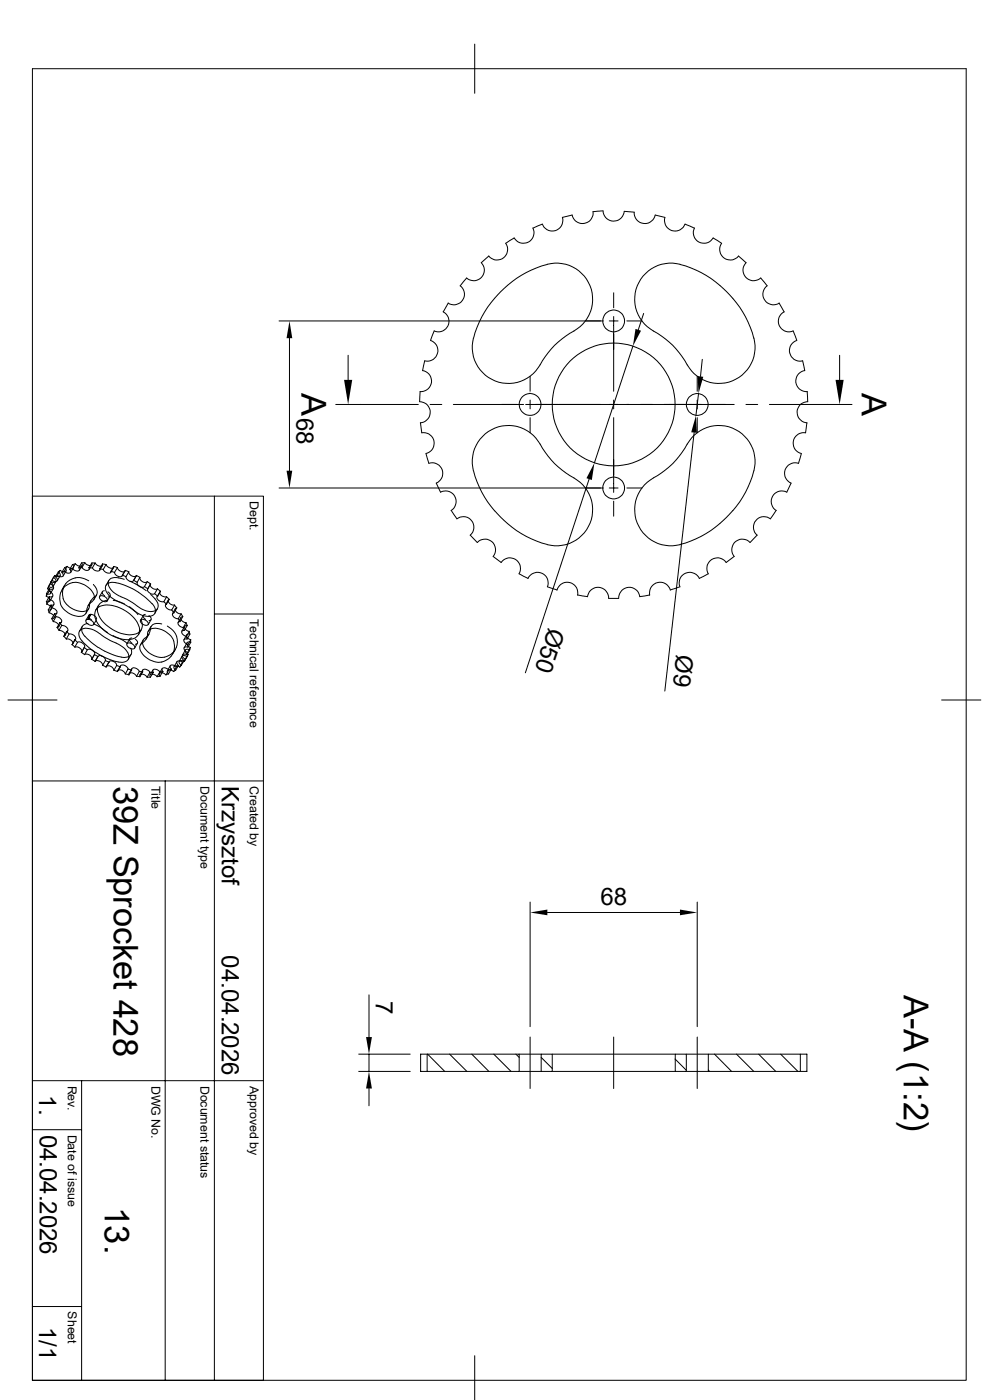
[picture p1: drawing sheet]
<svg xmlns="http://www.w3.org/2000/svg" width="257mm" height="364mm" viewBox="0 0 257 364" stroke-linecap="round" stroke-linejoin="round" font-family="sans-serif">
<g fill="none" stroke="#000" stroke-width=".26">
<path d="M8.4 17.9h242.7v341h-242.7zM123.4 11.5v12.8M138.5 59.3a2.76 2.76 0 0 1-1.2 3.6 2.76 2.76 0 0 1-3.7-1.1M146.1 56.5a2.74 2.74 0 0 1-1.7 3.4 2.74 2.74 0 0 1-3.5-1.6l-2.4 1M148.6 55.9l-2.4 .6M154.1 55a2.75 2.75 0 0 1-2.3 3.1 2.75 2.75 0 0 1-3.1-2.2M154.1 55l2.6-.2a2.76 2.76 0 0 0 2.7 2.7 2.76 2.76 0 0 0 2.8-2.6l2.6 .3a2.76 2.76 0 0 0 2.4 2.9 2.76 2.76 0 0 0 3.1-2.2M170.3 55.9l2.5 .6M172.8 56.5a2.74 2.74 0 0 0 1.8 3.4 2.74 2.74 0 0 0 3.4-1.6M178.1 58.3l2.3 1M180.5 59.3a2.76 2.76 0 0 0 1.1 3.6 2.76 2.76 0 0 0 3.7-1.1M119.5 74.3a2.73 2.73 0 0 1 .7 3.7 2.73 2.73 0 0 1-3.7 .8l-1.3 2.3"/>
<path d="M121.2 72.3l-1.6 2M125.1 68.3a2.76 2.76 0 0 1 0 3.8 2.76 2.76 0 0 1-3.9 .2M127 66.6l-1.9 1.7M130.1 75.8a25 25 0 0 1 14-7.4 9.5 9.5 0 0 1 9.7 7.4 9.5 9.5 0 0 1-5.7 10.9 23.6 23.6 0 0 0-8.3 8.9 9.4 9.4 0 0 1-12.3 2.9 9.4 9.4 0 0 1-4.1-12 26.5 26.5 0 0 1 6.7-10.7zM133.6 61.9l-2.2 1.3a2.77 2.77 0 0 1-.6 3.8 2.77 2.77 0 0 1-3.8-.5M159.5 76.1v3.9M176.7 68.7a27.6 27.6 0 0 1 19.2 19.2M176.7 68.7a9.5 9.5 0 0 0-11.3 6.2 9.5 9.5 0 0 0 5.5 11.8 23.6 23.6 0 0 1 8.2 8.9 9.4 9.4 0 0 0 11.7 3.2 9.4 9.4 0 0 0 5.1-10.9M185.3 61.9l2.2 1.3M187.5 63.2a2.75 2.75 0 0 0 .6 3.9 2.75 2.75 0 0 0 3.8-.6M191.9 66.6l2 1.7a2.76 2.76 0 0 0-.1 3.8 2.76 2.76 0 0 0 3.9 .2M197.7 72.3l1.6 2"/>
<path d="M199.4 74.3a2.74 2.74 0 0 0-.7 3.8 2.74 2.74 0 0 0 3.8 .7l1.3 2.3M72.5 83.4h84.3M75.2 87.9v34.5M90.5 92.4v6.4M111.9 88.5a2.76 2.76 0 0 1 1.8 3.4 2.76 2.76 0 0 1-3.3 1.9l-.6 2.6a2.75 2.75 0 0 1 2.3 3 2.75 2.75 0 0 1-3 2.4M112.8 86.1l-.9 2.4M115.1 81.1a2.74 2.74 0 0 1 1.3 3.6 2.74 2.74 0 0 1-3.6 1.3M137.8 97.8v3.9M158.3 83.4h2.3M159.5 82.3v2.3M159.5 84.7v17M162.9 83.4h3.9"/>
<path d="M164.5 90l-10 30.3M167.3 81.5l-1.4 4.3M181.2 97.8v3.9M182.5 93.4l-.5 4.5M203.8 81.1a2.74 2.74 0 0 0-1.3 3.6 2.74 2.74 0 0 0 3.6 1.3M206.1 86.1l1 2.4M207.1 88.5a2.76 2.76 0 0 0-1.8 3.4 2.76 2.76 0 0 0 3.3 1.9l.5 2.6a2.75 2.75 0 0 0-2.3 3 2.75 2.75 0 0 0 3 2.4M218.2 92.4v6.4M87.2 105.2h21.5M109 104.4a2.75 2.75 0 0 1 2.8 2.7 2.75 2.75 0 0 1-2.6 2.8M109.2 101.9l-.1 2.5M109.3 109.9l.3 2.6a2.74 2.74 0 0 1 3.2 2.2 2.74 2.74 0 0 1-2.1 3.2l.7 2.5"/>
<path d="M111.8 105.2h3M117.8 105.2h18.3M136.6 105.2h2.3M137.5 102.3h.4M137.6 102.3a2.84 2.84 0 0 0-2.3 4.3 2.84 2.84 0 0 0 4.9 0 2.84 2.84 0 0 0-2.3-4.3M137.8 104v2.3M137.8 108.6v3.9M139.1 105.2h51.7M159.5 104v2.3M159.5 108.6v17M180.4 112.5l-7.6 67.2M181.2 104v2.3"/>
<path d="M181.2 108.6v3.9M181.5 102.3l-.7 5.7M193.8 105.2h3.1M209.7 109.9l-.4 2.6a2.77 2.77 0 0 0-3.1 2.2 2.77 2.77 0 0 0 2 3.2l-.7 2.5M209.8 101.9l.1 2.5M209.9 104.4a2.75 2.75 0 0 0-2.8 2.7 2.75 2.75 0 0 0 2.6 2.8M221.4 105.2h-21.5M8.4 129h60.1v229.9h-60.1M55.7 129v229.9M72.5 126.9h84.3M111.4 120.5a2.74 2.74 0 0 1 3.5 1.6 2.74 2.74 0 0 1-1.5 3.5l1.1 2.3M114.5 128a2.74 2.74 0 0 1 3.7 1 2.74 2.74 0 0 1-1 3.7"/>
<path d="M117.3 132.7l1.4 2.1M118.7 134.9a2.74 2.74 0 0 1 3.8 .4 2.74 2.74 0 0 1-.3 3.8l1.8 1.9a2.78 2.78 0 0 1 3.9-.2 2.78 2.78 0 0 1 .2 3.9M128.5 132.8a24.4 24.4 0 0 1-5.8-12.3 9.5 9.5 0 0 1 7.5-9.7 9.5 9.5 0 0 1 10.8 5.7 23.6 23.6 0 0 0 8.9 8.3 9.4 9.4 0 0 1 3.2 11.7 9.4 9.4 0 0 1-10.9 5.1M128.5 132.8a26.4 26.4 0 0 0 13.7 8.8M153.1 124.6l-16.6 50.3M158.3 126.9h2.3M159.5 125.7v2.3M159.5 130.3v3.9M162.9 126.9h3.9M190.4 132.8a26.4 26.4 0 0 1-13.7 8.8M195.9 122.4a25.2 25.2 0 0 1-5.5 10.4M195.9 122.4a9.5 9.5 0 0 0-6.2-11.3 9.5 9.5 0 0 0-11.7 5.4 23.6 23.6 0 0 1-9 8.3 9.4 9.4 0 0 0-3.2 11.7 9.4 9.4 0 0 0 10.9 5.1"/>
<path d="M196.7 139.1l-1.8 1.9M200.2 134.9a2.74 2.74 0 0 0-3.8 .4 2.74 2.74 0 0 0 .4 3.8M201.7 132.7l-1.5 2.1M204.5 128a2.74 2.74 0 0 0-3.7 1 2.74 2.74 0 0 0 .9 3.7M207.5 120.5a2.74 2.74 0 0 0-3.5 1.6 2.74 2.74 0 0 0 1.6 3.5l-1.1 2.3M12 155a1.04 1.04 0 0 1 .9 1.3l-.9 .1M12.1 154.3v.7M12.6 158.6l.2 .7M12.7 153.7a1 1 0 0 1 .9 1.4l-.8 .1M12.8 155.2l-.7 1.2 .1 .7M12.8 153.1l-.7 1.2M12.8 153.1l-.1 .6-.7 1.3"/>
<path d="M12.8 155.2l.1 .6-.8 1.3a1.07 1.07 0 0 1 1.1 1.4l-.7 .1 .8-1.3M12.8 159.3a1.22 1.22 0 0 1 1.2 1.4l-.5 .2M12.9 155.8a1.06 1.06 0 0 1 1 1.5h-.6M13.1 151.8l.2 .1a.71 .71 0 0 1 .6 .5 .71 .71 0 0 1-.4 .8l-.7-.1M13.2 151.4a.66 .66 0 0 1 .6 .6 .66 .66 0 0 1-.5 .7l-.7-.2-.2 .6M13.2 151.4l-.6 1.1M13.3 157.3l.2 .7-.8 1.3M13.3 151.2l-.1 .2M13.3 151.2l-.9 1.9a.78 .78 0 0 1 .7 .5 .78 .78 0 0 1-.3 .9l-.7-.2M13.5 158l.4 .2a.89 .89 0 0 1 .7 1.3l-.4 .1M13.5 150.9l-.3 .5M13.7 155l-.7 1.3"/>
<path d="M13.9 150.1l-.7 1.3M13.9 150.1a.73 .73 0 0 1 .6 .6 .73 .73 0 0 1-.3 .7l-.9-.2M13.9 153l-.8 1.3M14 157.1l-.7 1.3M14.2 159.6l-.8 1.3M14.2 159.6l.4 .7-.8 1.3-.3-.7M14.3 149.6l-.4 .5M14.5 149.8l-.3-.2-.7 1.3a.75 .75 0 0 0 .8 .3 .75 .75 0 0 0 .6-.7l-.5-.6M14.5 151.2l-.7 1.3M14.8 159.4l-.8 1.3M14.9 149.6l-.5 .3M15.2 148.7l-.8 1.2"/>
<path d="M15.2 148.7a.63 .63 0 0 1 .5 .7 .63 .63 0 0 1-.8 .5l-.4-.1M15.6 148.3l-.7 1.3a1.01 1.01 0 0 0 1.6 0l-.5-.8M15.6 149.7l-.7 1.3M15.8 154a4.4 4.4 0 0 0 2.4 5.6 3.3 3.3 0 0 0 4.1 0l.2-.7M16.8 152.2l-.8 1.3M16.8 147.6a.61 .61 0 0 1 .4 .9 .61 .61 0 0 1-1 .1l-.5-.3-.5 .4M16.8 147.6l-.7 1.2M16.8 147.6l.6-.3-.7 1.2-.6 .3M17.1 148.5l-.7 1.2M17.4 147.2a1.04 1.04 0 0 0 1.7 .2l-.3-.6-.7 1.2a.59 .59 0 0 1 .2 .9 .59 .59 0 0 1-.9 .1l-.7-.5M18.8 151.5a5.3 5.3 0 0 1 5.7 3.7 1.27 1.27 0 0 1-.6 1.2M18.8 151.5a4 4 0 0 0-3 2.5"/>
<path d="M18.9 147.9l-.7 .1M19.1 147.6l-.7 1.2M19.6 146.6a1.1 1.1 0 0 0 1.8 .3l-.2-.6-.7 1.3a.54 .54 0 0 1 0 .8 .54 .54 0 0 1-.7 0l-1-.6M19.6 146.6l-.8 1.3M19.6 146.6l-.7 .2M21.3 146.3h.7l-.7 1.3h-.8M21.3 147.5a1.16 1.16 0 0 0 1.9 .5l-.1-.4M21.3 147l-.7 1.3M22 146.3l.6 .6 .8 .1M23.1 151a4.3 4.3 0 0 0-6.4 1.3 4.3 4.3 0 0 0 2.3 6.1 4.1 4.1 0 0 0 3.5 .3M23.1 160l-.7 1.2M23.1 158.2l-.8 1.3"/>
<path d="M23.5 159.7a.64 .64 0 0 0-.5 .7 .64 .64 0 0 0 .5 .6l.3 .2M23.5 159.7l-.7 1.3M23.5 159.7h.2M23.6 156.2l-.6 2.1-.5 .4M23.6 156.2l-.7 1.3M23.7 159.7l.1 .1a1.52 1.52 0 0 1 1.3 1.2M23.7 159.7l-.8 1.3M23.9 146.3a.49 .49 0 0 1-.4 .8M23.9 146.8l-.7 1.3M24 156.4l-1.1 1-.4 1.5M24 147.7a1.29 1.29 0 0 0 1.9 .5v-.4M24.3 151.9a2.04 2.04 0 0 1 .3 3.3l-1 1"/>
<path d="M24.7 146.4a1.63 1.63 0 0 0 1.5 .8M24.7 146.4l-.7 1.3-.9-.1M24.7 146.4l-.8-.1-.8 1.3M25.1 154.7l-.7 1.3M25.2 158.2a4.9 4.9 0 0 1 5.3-.4 8.5 8.5 0 0 1 5.8 5.8 2.68 2.68 0 0 1-3.1 2.7 9.6 9.6 0 0 1-8.5-5.8v-1.5zM25.6 157.4l-.7 1.2M26 154.9a1.4 1.4 0 0 1 1.9 1.4 1.33 1.33 0 0 1-2-1.2zM26.3 147.2l.4-.3-.1-.3-.6 1.3 .8 .1M26.6 153.8l-.7 1.3M26.6 147l-.7 1.3M26.7 146.6l.9 .2-.8 1.2M26.8 148a1.41 1.41 0 0 0 1.9 .8l.1-.3"/>
<path d="M27.1 153.6a.58 .58 0 0 0-.6 .5 .58 .58 0 0 0 .5 .6l.2 .2M27.6 146.8a1.31 1.31 0 0 0 1.9 .7v-.2M27.9 156.1a2.59 2.59 0 0 0-2.2 4 9.6 9.6 0 0 0 9.1 4.8 2.48 2.48 0 0 0 1.9-3.8M28 153.9a.7 .7 0 0 1 .6 .6 .7 .7 0 0 1-.4 .7h-.1M28.3 150.9l-.7 1.3M28.6 155l-.7 1.3M29.4 156.1l2.9 .9M29.5 147.6l-.7 1.2M29.5 147.3l-.6 1.2 .9 .3M29.6 147.3l.9 .3M30.5 147.6l-.7 1.2M30.5 147.6a1.31 1.31 0 0 0 2 .8l.1-.1"/>
<path d="M30.7 156.4l1.5 .7 2.8 1.8M31.8 149.6l1 .3M32.3 150.6l-2-.4a1.64 1.64 0 0 0-1.9 .6 1.64 1.64 0 0 0 .1 2 7.7 7.7 0 0 0 4.4 3l2.8 1.8M32.5 148.5l-.7 1.2M32.6 148.3l.9 .4M32.6 148.3l-.8 1.3a1.15 1.15 0 0 1-1.2 .3 1.15 1.15 0 0 1-.8-.9v-.2M33.5 148.7a1.25 1.25 0 0 0 2 .9M33.5 148.7l-.8 1.2M33.7 157.7l2.2 2.1M33.7 151.1l1.4 .7 2.9 1.8M34.4 153a11.3 11.3 0 0 0-5.8-1.5 1.59 1.59 0 0 0-1.3 1.2 1.59 1.59 0 0 0 .6 1.6l.8 .9 2 1.2M34.4 153a20.1 20.1 0 0 1 5.1 4"/>
<path d="M34.8 150.9l.8 .5M35.4 149.7l-.7 1.3M35.5 149.6l.9 .5M35.5 149.6l-.8 1.3a1.22 1.22 0 0 1-1.9-1M35.6 151.4a1.31 1.31 0 0 0 1.9 1.1M36.4 150.1a1.31 1.31 0 0 0 1.9 1.2M36.4 150.1l-.8 1.3M37.3 160l-.8 1.2M37.8 159.7a.64 .64 0 0 0-.6 .7 .64 .64 0 0 0 .6 .6M38.3 151.2l-.8 1.3 .9 .6 .8-1.3a1.19 1.19 0 0 0 1.5 1.4l.2-.1 .8 .6M38.3 151.2l.8 .6M38.4 153.1a1.24 1.24 0 0 0 1.6 1.3l.2-.1"/>
<path d="M39.1 151.9l-.7 1.3M39.2 154.6l1.1 1.1a1.9 1.9 0 0 1 .1 3.1 4.7 4.7 0 0 1-4.7-1.2M39.5 156.9a1.87 1.87 0 0 1 0 3.2 4.9 4.9 0 0 1-4.5-1.2M40.2 154.3l.8 .7M40.9 153.1l-.7 1.2M40.9 158.2l-.7 1.3M41 155a.84 .84 0 0 0 .6 1.3l.9 .1 .8 .7M41.5 154.1a1.49 1.49 0 0 0 1.8 1.1l.7 .6M41.6 153.9l-.8 1.3M41.7 153.7l-.2 .4M41.7 153.7l-.7 1.3M43.3 157.1a.75 .75 0 0 0-.3 .8 .75 .75 0 0 0 .7 .5l1 .2"/>
<path d="M43.3 155.2l-.7 1.2M43.7 156.3a1.51 1.51 0 0 0 1.7 1l-.8 1.3M43.7 156l-.7 1.3M44 155.8l-.3 .5M44 155.8l-.7 1.3M45.2 159.3a.63 .63 0 0 0-.4 .7 .63 .63 0 0 0 .5 .6l1.1 .3M45.3 157.3l.6 .7M45.6 158.3l-.8 1.2M45.9 158l-.7 1.3-.6-.7M45.9 158a.61 .61 0 0 0-.4 .6 .61 .61 0 0 0 .5 .6l1.1 .4-.8 1.3 .5 .7 .7-1.3M47 159.6l.5 .7M55.7 159.6h12.8"/>
<path d="M128.2 144.7l2 1.5a2.76 2.76 0 0 1 3.8-.7 2.76 2.76 0 0 1 .9 3.7M134.9 149.2l2.3 1.2a2.75 2.75 0 0 1 3.6-1.4 2.75 2.75 0 0 1 1.4 3.6M142.3 152.6l2.4 .8a2.77 2.77 0 0 1 3.4-1.9 2.77 2.77 0 0 1 2 3.2M150.1 154.7l2.6 .4a2.76 2.76 0 0 1 2.9-2.4 2.76 2.76 0 0 1 2.6 2.9M158.2 155.6h2.5M168.8 154.7l-2.5 .5a2.76 2.76 0 0 0-3-2.5 2.76 2.76 0 0 0-2.5 2.9M176.7 152.6l-2.5 .8a2.77 2.77 0 0 0-3.3-1.9 2.77 2.77 0 0 0-2.1 3.2M190.8 144.7l-2.1 1.6a2.77 2.77 0 0 0-3.7-.8 2.77 2.77 0 0 0-1 3.7l-2.3 1.2a2.74 2.74 0 0 0-3.5-1.4 2.74 2.74 0 0 0-1.5 3.6M194.9 141.1a2.74 2.74 0 0 0-3.8-.2 2.74 2.74 0 0 0-.3 3.8M13.8 161.6a1.21 1.21 0 0 1 1.4 1.4l-.4 .2 .7-1.3M14.6 160.3l.7 .2a.76 .76 0 0 1 .7 .6 .76 .76 0 0 1-.3 .8h-.2M14.9 163.2l.5 .7"/>
<path d="M15.3 163.9a1.32 1.32 0 0 1 1.5 1.4l-.2 .1M15.5 161.9l.5 .7-.7 1.3M16 161.7l-.8 1.2M16 162.6a1.31 1.31 0 0 1 1.6 1.4l-.3 .2M17.2 166.2a1.36 1.36 0 0 1 1.7 1.1l-.2 .3M17.3 164.2l.6 .6-.7 1.3-.6-.7M17.3 164.2l-.7 1.2M17.6 164l-.7 1.2M17.9 164.8h.6a1.13 1.13 0 0 1 1.1 1.4l-.2 .1M18.7 167.6l.8 .6a1.39 1.39 0 0 1 1.8 1.3l-.2 .1 .8-1.2M19.4 166.3l.8 .7-.8 1.2M19.4 166.3l-.7 1.3"/>
<path d="M19.6 166.2l-.7 1.2M20.2 167a1.37 1.37 0 0 1 1.8 1.3l-.1 .1M21.2 169.6l.8 .6M21.4 162.9l-.7 1.2M21.9 168.4l.8 .6-.7 1.2M22 168.2l-.7 1.3M22 170.2a1.27 1.27 0 0 1 1.8 1.2l.8-1.2M22.1 165.4l1.6 1.6 1.8 1.4M22.7 169a1.32 1.32 0 0 1 1.9 1.2M22.8 161a.67 .67 0 0 0-.5 .7 .67 .67 0 0 0 .6 .6l.3 .2a.68 .68 0 0 0 1.2-.2 .68 .68 0 0 0-.7-1l-.8-.3M22.8 161h.1M22.9 162.1a1.7 1.7 0 0 0-1.7 1.1 1.7 1.7 0 0 0 .6 1.9l.3 .3"/>
<path d="M24.4 162.3l1.6 .8 2 1.4M24.6 170.2l.8 .5M24.6 170.1l-.8 1.3 .9 .5M24.7 171.9v.1a1.3 1.3 0 0 1 1.9 1M24.8 169.6a16.8 16.8 0 0 0 5.9 2.5M25.1 161.1l-.8 1.3M25.4 170.7a1.3 1.3 0 0 1 2 1M25.4 170.7l-.7 1.2M25.6 168.3l1.6 1M25.9 164.7a4.7 4.7 0 0 0-4.9-1 2 2 0 0 0 .3 3l1.6 1.5 1.9 1.4M25.9 164.7l2.8 1.8 1.5 .7M27.2 169.3l2.1 .9 2.2 .6"/>
<path d="M27.4 171.7l.9 .5M27.4 171.7l-.7 1.3 .9 .4M28.3 172.2a1.13 1.13 0 0 1 1.9 .4l.1 .4M28.3 172.2l-.7 1.2a1.24 1.24 0 0 1 2 .8l.9 .4a1.1 1.1 0 0 1 1.1-.4 1.1 1.1 0 0 1 .9 .8l.1 .2M28.4 172l-.8 1.3M29.3 165.2l2.2 1 1.5 1.1M30.2 167.2a4.5 4.5 0 0 1 3.3 3.7 2.01 2.01 0 0 1-2.7 1.2M30.3 173l1 .4M30.3 173l-.7 1.3M31.3 173.4l-.8 1.2M31.3 173.4a.97 .97 0 0 1 .9-.6 .97 .97 0 0 1 .9 .7l.2 .4M31.3 173.1l-.7 1.3"/>
<path d="M32.6 175.2l.9 .2M33.1 167.2a1.4 1.4 0 0 1 1.9 1.3 1.33 1.33 0 0 1-2-1.2zM33.3 173.9l-.7 1.3M33.3 173.9l.9 .3M33.7 166.1l-.7 1.3M34 168.5a1.61 1.61 0 0 1-.1 1.8 1.61 1.61 0 0 1-1.6 .6h-.8M34 170.2l-.7 1.3M34.2 174.2l-.7 1.3M34.2 174.2a.67 .67 0 0 1 .5-.6 .67 .67 0 0 1 .7 .2l.8 .8M34.2 173.9l-.7 1.2M34.2 165.9a.58 .58 0 0 0-.6 .4 .58 .58 0 0 0 .4 .7l.3 .2M35.1 166.2a.7 .7 0 0 1 .6 .5 .7 .7 0 0 1-.4 .8h-.1"/>
<path d="M35.5 175.8l.9 .1M35.7 167.3l-.7 1.2M36.2 174.6l.9 .1M36.2 174.6l-.7 1.3a1.37 1.37 0 0 0-2-.8v.4M36.4 175.9l-.1-.2a.8 .8 0 0 1 1.4-.2l.5 .6M36.7 161.1a1.4 1.4 0 0 1 1.8 1.3 1.33 1.33 0 0 1-2-1.2zM36.7 163.7l-.7 1.3M36.9 167.2a1.87 1.87 0 0 0 .2 2.9 5.8 5.8 0 0 0 4.9 2M37.1 174.2l-.7 1.3M37.1 174.7l-.7 1.2M37.1 174.7a.58 .58 0 0 1 .2-.7 .58 .58 0 0 1 .8 .1l.9 .7M37.2 166.4l-.7 1.3"/>
<path d="M38.2 176.1h.9M38.7 160a.68 .68 0 0 1 .6 .7 .68 .68 0 0 1-.6 .7M39 174.8h.8M39 174.8l-.8 1.3M39.1 163.6l-.4 1.2M39.2 161.1l-.7 1.3M39.2 162.9l-.7 1.2M39.8 174.2l-.8 1.3M39.8 174.8l-.7 1.3M40.8 175.9a1.07 1.07 0 0 0-1.9-.2l.2 .4M41.6 175.8l-.8 .1M41.6 174.7l-.3-.3a.84 .84 0 0 0-.8-.5 .84 .84 0 0 0-.8 .6l.1 .3"/>
<path d="M41.6 174.7l-.8 1.2M42 162.2a2.03 2.03 0 0 0-2.9 1.4M42.1 173.9l-.7 1.2M42.3 174.6l-.7 .1M42.3 174.6l-.7 1.3M43.5 162.8a4.3 4.3 0 0 1 2 6.2 4.3 4.3 0 0 1-6.4 1 3.3 3.3 0 0 1-1.9-3.5l1.5-1.6-.7 1.3M43.8 175.2l-.7 .2M43.9 174.2l-.8 1.3a1.13 1.13 0 0 0-1.7-.2l.2 .6M43.9 174.2l-.2-.2a1.04 1.04 0 0 0-1.6 0l.2 .6M44.2 173.1l-.7 1.3M44.5 170.6l-.6 .6-1.9 .9M44.5 173.9l-.6 .3"/>
<path d="M44.5 173.9l-.7 1.3M45 169.6l-.5 1M45.1 166.7a5.2 5.2 0 0 0-6-3.1 1.5 1.5 0 0 0-.8 1.6l-.6 1.3-.8 .7M45.2 166.7l.1 1.6-.2 1.3M45.6 168.9l-.8 1.2M45.8 173.4l-.1-.2a.86 .86 0 0 0-1.5 .2l.3 .5M45.8 173.4l-.7 1.2M46 172l-.7 1.3M46.4 173l-.6 .4M46.4 173l-.8 1.3M46.8 161.6a.56 .56 0 0 0-.6 .5 .56 .56 0 0 0 .5 .6l.9 .5 .7-1.3M47 160.6l-.7 1.2"/>
<path d="M47.3 170.7l-.7 1.2M47.4 172.2l-.7 1.2a.93 .93 0 0 0-1.5 .1l.4 .7-.5 .4a.97 .97 0 0 0-1.7 0l.4 .6M47.4 172.2a.86 .86 0 0 0-1.5 .1l.5 .7M47.5 160.3a.6 .6 0 0 0-.6 .6 .6 .6 0 0 0 .5 .6l.9 .4M47.8 171.7l-1.1 1.7M47.8 171.7l-.4 .5M48 162.9l-.8 1.2M48.2 169l-.7 1.3M48.3 161.9l.3 .7M48.4 165.4l.2 .7M48.5 165.1l-.7 1.2M48.6 170.7l-.7 1.2"/>
<path d="M48.6 170.7l-.7 1.3a.69 .69 0 0 0-.9-.3 .69 .69 0 0 0-.4 .8l.6 .5M48.6 170.7a.74 .74 0 0 0-.8-.3 .74 .74 0 0 0-.6 .6l.6 .7M48.6 170.2l-.3-.1a.62 .62 0 0 0-.9 .3 .62 .62 0 0 0 .5 .8l.2 .2-.3 .5M48.6 167.1l-.7 1.3M48.6 166.1l.8-1.3a.64 .64 0 0 0-1 .4 .64 .64 0 0 0 .5 .8l.7 .3-.7 1.3a1.02 1.02 0 0 1-.9-1.4h.6M48.7 170.1a.69 .69 0 0 1-.5-1.1 .69 .69 0 0 1 1.1 0l-.7 1.2M48.7 162.6l-.8 1.3-.3-.7M48.7 162.6a.63 .63 0 0 0-.8 .5 .63 .63 0 0 0 .5 .7l.8 .4-.7 1.2a1.15 1.15 0 0 1-1.2-1.4l.6-.1M48.7 170.1l.2 .1-.7 1.2M48.7 169.6l-.1 .6M48.8 167.6l.1 .6M48.9 168.3a.64 .64 0 0 0-1.1 .1 .64 .64 0 0 0 .5 .9l.4 .3 .7-1.2"/>
<path d="M48.9 170.1l-.3 .5M48.9 168.2l.7-1.2a.63 .63 0 0 0-1 .1 .63 .63 0 0 0 .4 1l.5 .3M49.1 164.1l.2 .7M49.4 168.3l-.1 .6M49.5 166.3l.1 .7M2.1 182h12.7M244.7 182h10.2M8.4 203h60.1M42.9 203v155.9M137.8 234.5v32.4M142.2 237.2h34.5M181.2 234.5v32.4"/>
<path d="M95.9 258.7v10.9M93.2 278.6h13.4M93.2 274.1h13.4M95.9 274.1v4.5M111 274.1h23.9v4.5h-23.9zM111 274.1h-1.7v4.5h1.7M111.1 274.1l4.5 4.5M116.8 274.1l4.5 4.5M122.6 274.1l4.4 4.5M128.3 274.1l4.5 4.5M134.1 274.1l.8 .8M134.9 274.1h5.7"/>
<path d="M134.9 278.6h5.7M137.8 269.6v13.4M140.6 274.9l2.9 2.9M140.6 274.1h2.9v4.5h-2.9zM143.5 274.1h32M143.5 278.6h32M159.5 269.6v13.4M175.4 275.3l2.9 2.9M175.5 274.1h2.9v4.5h-2.9zM178.4 274.1h5.7M178.4 278.6h5.7M181.2 269.6v13.4"/>
<path d="M184.1 278.2l.3 .4M184.1 274.1h23.9v4.5h-23.9zM185.7 274.1l4.4 4.5M191.4 274.1l4.5 4.5M197.1 274.1l4.5 4.5M202.9 274.1l4.4 4.5M208 274.1h1.7v4.5h-1.7M8.4 293.7h12.8M8.4 281h60.1M21.2 281v77.9M95.9 283v4.5M8.4 339.7h12.8"/>
<path d="M123.4 352.5v11.4"/>
<circle cx="159.5" cy="83.5" r="2.83"/>
<circle cx="159.5" cy="105.2" r="16"/>
<circle cx="181.2" cy="105.2" r="2.83"/>
<circle cx="159.5" cy="126.9" r="2.83"/>
</g>
<path d="M75.2 83.4l.7 4.5h-1.4zM89.4 98.8h2.1l-1 6.4zM165.1 85.5l1.5 .5-2.1 4zM181.3 97.8l1.5 .2-1.3 4.3zM217.1 98.8h2.1l-1 6.4zM180.8 108l.3 4.5-1.5-.1zM74.5 122.4h1.4l-.7 4.5zM154.5 120.3l-.7 4.5-1.4-.5zM137.8 237.2l4.4-.7v1.5zM176.7 236.5l4.5 .7-4.5 .8zM95.1 269.6h1.5l-.7 4.5zM95.9 278.6l.7 4.4h-1.5z" fill="#000"/>
<g font-size="8.9">
<text x="78.3" y="102.2" transform="rotate(90 78.3 102.2)">A</text>
<text x="223.9" y="102.2" transform="rotate(90 223.9 102.2)">A</text>
<text x="29.5" y="204.3" transform="rotate(90 29.5 204.3)">39Z Sprocket 428</text>
<text x="234.9" y="258.6" transform="rotate(90 234.9 258.6)">A-A (1:2)</text>
<text x="27.3" y="313.7" transform="rotate(90 27.3 313.7)">13.</text>
</g>
<g font-size="6.3">
<text x="77.1" y="108.7" transform="rotate(90 77.1 108.7)">68</text>
<text x="142.6" y="162.9" transform="rotate(108 142.6 162.9)">Ø50</text>
<text x="175.8" y="170.1" transform="rotate(96 175.8 170.1)">Ø9</text>
<text x="57.6" y="204.3" transform="rotate(90 57.6 204.3)">Krzysztof</text>
<text x="156" y="235.4">68</text>
<text x="57.6" y="248.4" transform="rotate(90 57.6 248.4)">04.04.2026</text>
<text x="97.7" y="260.1" transform="rotate(90 97.7 260.1)">7</text>
<text x="10.2" y="284.7" transform="rotate(90 10.2 284.7)">1.</text>
<text x="10.4" y="295" transform="rotate(90 10.4 295)">04.04.2026</text>
<text x="10.2" y="344.9" transform="rotate(90 10.2 344.9)">1/1</text>
</g>
<g font-size="3.2">
<text x="64.9" y="130.3" transform="rotate(90 64.9 130.3)">Dept.</text>
<text x="64.9" y="160.9" transform="rotate(90 64.9 160.9)">Technical reference</text>
<text x="39.3" y="204.3" transform="rotate(90 39.3 204.3)">Title</text>
<text x="52.1" y="204.3" transform="rotate(90 52.1 204.3)">Document type</text>
<text x="64.9" y="204.3" transform="rotate(90 64.9 204.3)">Created by</text>
<text x="17.7" y="282.2" transform="rotate(90 17.7 282.2)">Rev.</text>
<text x="39.3" y="282.2" transform="rotate(90 39.3 282.2)">DWG No.</text>
<text x="52.1" y="282.2" transform="rotate(90 52.1 282.2)">Document status</text>
<text x="64.9" y="282.2" transform="rotate(90 64.9 282.2)">Approved by</text>
<text x="17.7" y="295" transform="rotate(90 17.7 295)">Date of issue</text>
<text x="17.7" y="340.9" transform="rotate(90 17.7 340.9)">Sheet</text>
</g>
</svg>
